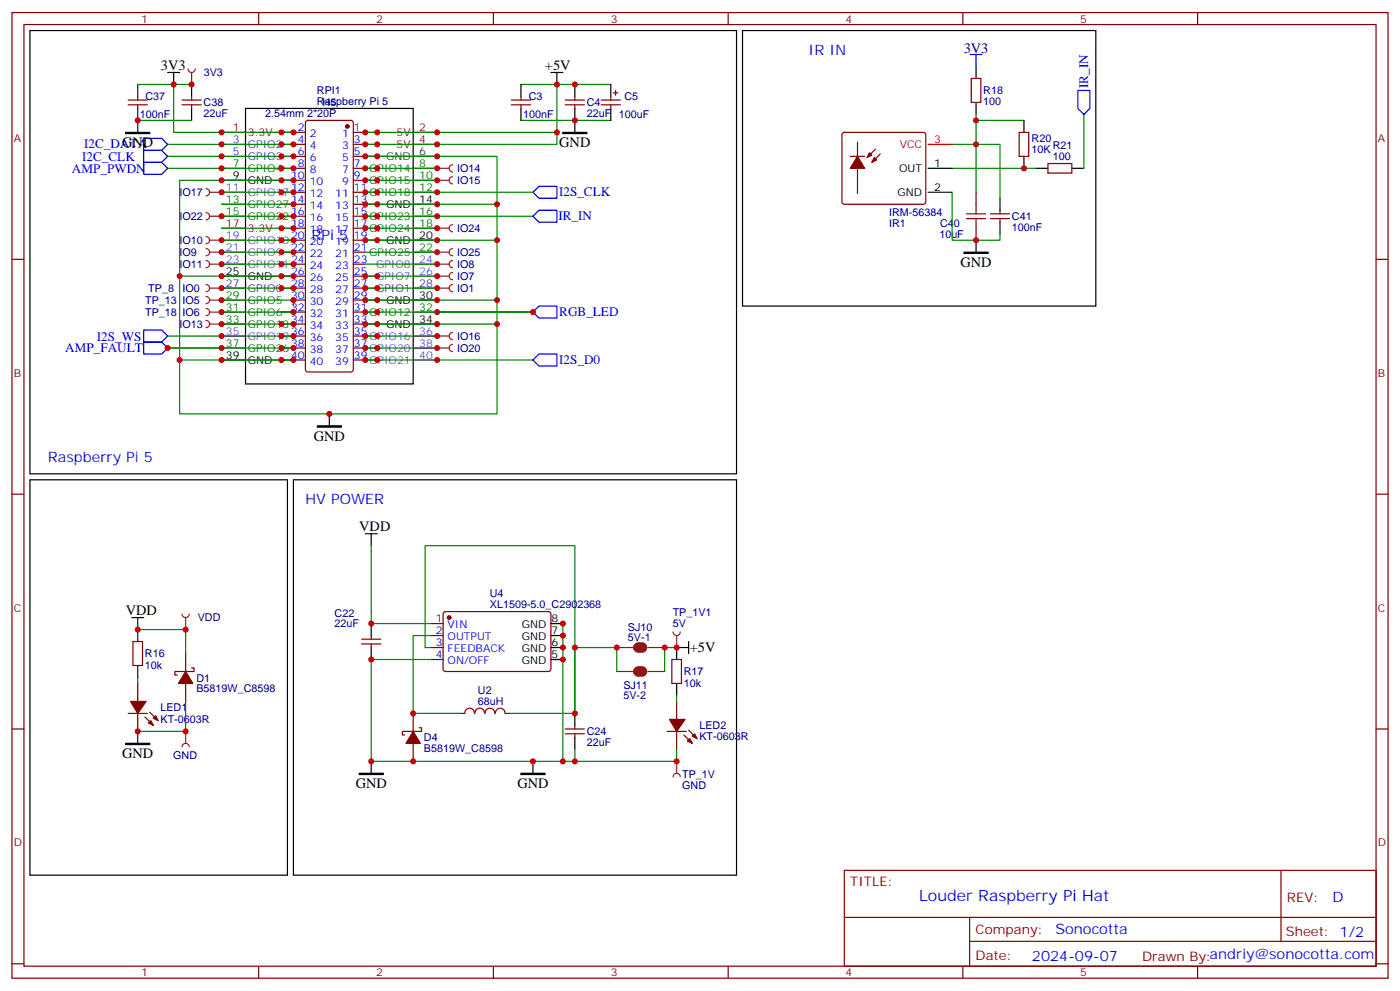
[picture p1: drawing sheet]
<svg xmlns="http://www.w3.org/2000/svg" width="412mm" height="292mm" viewBox="0 0 412 292" stroke-linecap="round" stroke-linejoin="round" font-family="sans-serif">
<g fill="none" stroke="#870000" stroke-width=".35">
<path d="M3.5 3.7h405.4v284.3h-405.4zM7.1 7.2h398.2v277.3h-398.2zM76.2 3.7v3.5M145.3 3.7v3.5M214.5 3.7v3.5M283.6 3.7v3.5M352.8 3.7v3.5M3.5 76.4h3.6M405.3 76.4h3.6M3.5 145.5h3.6M405.3 145.5h3.6M3.5 214.7h3.6"/>
<path d="M405.3 214.7h3.6M248.7 256.3h156.6v28.2h-156.6zM377.3 256.3v20.9M248.7 270.1h156.5M285.6 277.2h119.6M285.6 270.1v14.2M3.5 283.8h3.6M76.2 284.5v3.5M145.3 284.5v3.5M214.5 284.5v3.5M283.6 284.5v3.5M352.8 284.5v3.5"/>
<path d="M405.3 283.8h3.6"/>
</g>
<path d="M8.8 9h208.2v130.5h-208.2z" fill="none" stroke="#000" stroke-width=".35"/>
<path d="M157 56.6l1.7-1.7h5.3v3.5h-5.3z" fill="none" stroke="#00f" stroke-width=".35"/>
<path d="M128.8 99h3.5M133.3 97.9a1.06 1.06 0 0 0-1 1.1 1.06 1.06 0 0 0 1 1" fill="none" stroke="#8c2424" stroke-width=".35"/>
<circle cx="128.8" cy="99" r=".18" fill="#8c2424"/>
<path d="M128.8 102.5h3.5M133.3 101.4a1.06 1.06 0 0 0-1 1.1 1.06 1.06 0 0 0 1 1" fill="none" stroke="#8c2424" stroke-width=".35"/>
<circle cx="128.8" cy="102.5" r=".18" fill="#8c2424"/>
<path d="M60.7 94.4a1.06 1.06 0 0 1 1 1 1.06 1.06 0 0 1-1 1.1M61.7 95.4h3.6" fill="none" stroke="#8c2424" stroke-width=".35"/>
<circle cx="65.3" cy="95.4" r=".18" fill="#8c2424"/>
<path d="M60.7 62.6a1.06 1.06 0 0 1 1 1.1 1.06 1.06 0 0 1-1 1M61.7 63.7h3.6" fill="none" stroke="#8c2424" stroke-width=".35"/>
<circle cx="65.3" cy="63.7" r=".18" fill="#8c2424"/>
<path d="M60.7 55.6a1.06 1.06 0 0 1 1 1 1.06 1.06 0 0 1-1 1.1M61.7 56.6h3.6" fill="none" stroke="#8c2424" stroke-width=".35"/>
<circle cx="65.3" cy="56.6" r=".18" fill="#8c2424"/>
<g fill="none" stroke="#000" stroke-width=".35">
<path d="M72.3 31.9h49.4v81.2h-49.4zM153.5 24.9v3.5M153.5 31.9v3.6M162.3 21.3h3.5M164 21.3v3.6M169.3 24.9v3.5M169.3 31.9v7.1M179.9 24.9v3.5M179.9 31.9v3.6M65.3 53.1h7M121.7 60.1h7.1M121.7 70.7h7.1"/>
<path d="M65.3 81.3h7M121.7 88.4h7.1M121.7 95.4h7.1M65.3 106h7M97 121.9v3.5"/>
</g>
<path d="M65.3 39h7M121.7 39h7.1M121.7 42.5h7.1M65.3 67.2h7" fill="none" stroke="#f00" stroke-width=".35"/>
<path d="M65.3 42.5h7M65.3 46h7" fill="none" stroke="#06c" stroke-width=".35"/>
<path d="M121.7 46h7.1" fill="none" stroke="#333" stroke-width=".35"/>
<g fill="none" stroke="#060" stroke-width=".35">
<path d="M65.3 49.6h7M121.7 49.6h7.1M121.7 53.1h7.1M121.7 56.6h7.1M65.3 60.1h7M65.3 63.7h7M121.7 63.7h7.1M121.7 67.2h7.1M121.7 74.3h7.1M65.3 88.4h7M65.3 91.9h7M65.3 95.4h7"/>
<path d="M121.7 91.9h7.1M65.3 102.5h7"/>
</g>
<path d="M65.3 56.6h7M65.3 70.7h7M65.3 74.3h7M65.3 77.8h7M121.7 77.8h7.1M65.3 99h7M121.7 81.3h7.1M121.7 99h7.1M121.7 102.5h7.1M121.7 106h7.1" fill="none" stroke="#90f" stroke-width=".35"/>
<path d="M65.3 84.8h7M121.7 84.8h7.1" fill="none" stroke="#609" stroke-width=".35"/>
<g fill="none" stroke="#008700" stroke-width=".35">
<path d="M65.3 39h21.1M107.6 39h56.4M153.5 35.5h26.4M153.5 24.9h26.4M164 24.9v17.6h-56.4M49.4 49.6h37M49.4 46h37M49.4 42.5h37M65.3 53.1h21.1h-33.5v28.2h33.5h-21.1M65.3 56.6h21.1M107.6 56.6h49.4M128.8 46h-21.2h38.8v14.1"/>
<path d="M65.3 67.2h21.1M65.3 63.7h21.1M107.6 67.2h21.2M107.6 63.7h49.4M128.8 70.7h-21.2h38.8v17.7M128.8 60.1h-21.2h38.8v10.6M52.9 81.3v24.7h33.5h-21.1M65.3 95.4h21.1M65.3 84.8h21.1M107.6 81.3h21.2M107.6 99h21.2M128.8 95.4h-21.2h38.8v26.5h-93.5v-15.9"/>
<path d="M128.8 88.4h-21.2h38.8v7M49.4 102.5h37M107.6 106h49.4M107.6 102.5h21.2"/>
</g>
<g fill="none" stroke="#870000" stroke-width=".35">
<path d="M150.6 30.9h5.7M150.6 29.5h5.7M153.5 28.4v1.1M153.5 30.9v1M166.5 30.9h5.7M166.5 29.5h5.7M169.3 28.4v1.1M169.3 30.9v1M177.1 30.9h5.6M177.1 29.5h5.6M179.9 28.4v1.1M179.9 30.9v1"/>
<path d="M180.6 27.3h1.4M181.3 26.6v1.4M121.7 210.1v5.3M121.7 218.9v5.3M123.5 214.3h.7v1.1h-5.7v1h.7"/>
</g>
<path d="M165.8 39h7.1v.3h-7.1zM93.5 125.4h7v.4h-7z" fill="#000" stroke="#000" stroke-width=".35"/>
<path d="M42.3 97.2h5.3l1.8 1.8-1.8 1.7h-5.3z" fill="none" stroke="#00f" stroke-width=".35"/>
<path d="M121.7 215.4l2.1 3.5h-4.2z" fill="#870000" stroke="#870000" stroke-width=".35"/>
<path d="M198.3 186.1a1.06 1.06 0 0 0 1 1 1.06 1.06 0 0 0 1.1-1M199.3 187.1v3.6" fill="none" stroke="#8c2424" stroke-width=".35"/>
<circle cx="199.3" cy="190.7" r=".18" fill="#8c2424"/>
<path d="M86.4 141.3h130.6v116.4h-130.6zM107.6 157.2h3.5M109.4 157.2v3.5M109.4 183.6v3.5M109.4 190.7v3.5M202.8 190.7h-3.5v3.5M202.8 188.9v3.5M169.3 210.1v3.5M169.3 217.1v3.6M199.3 201.3v3.5M109.4 224.2v3.5M157 224.2v3.5" fill="none" stroke="#000" stroke-width=".35"/>
<path d="M109.4 160.7v1.8M109.4 183.6h17.6M125.2 190.7h1.8M127 194.2h-17.6v30h59.9v-3.5M127 187.1h-5.3v23h14.1M162.3 183.6h3.5v40.6M162.3 187.1h3.5M162.3 190.7h3.5M162.3 194.2h3.5M169.3 190.7v19.4h-19.4" fill="none" stroke="#008700" stroke-width=".35"/>
<path d="M105.8 227.7h7.1v.4h-7.1zM153.5 227.7h7v.4h-7z" fill="#000" stroke="#000" stroke-width=".35"/>
<g fill="none" stroke="#870000" stroke-width=".35">
<path d="M106.5 189.6h5.7M106.5 188.2h5.7M109.4 187.1v1.1M109.4 189.6v1.1M197.9 194.2h2.8v7.1h-2.8zM166.5 216.1h5.7M166.5 214.7h5.7M169.3 213.6v1.1M169.3 216.1v1M196.5 215.4h5.6M199.3 206.6v5.2M199.3 215.4v5.3"/>
<path d="M201.4 216.4l2.5 2.5M202.8 215l2.5 2.5"/>
</g>
<g fill="#870000" stroke="#870000" stroke-width=".35">
<path d="M202.5 218.2l.7-.7 .7 1.4z"/>
<path d="M203.9 216.8l.7-.7 .7 1.4z"/>
<path d="M197.2 211.8h4.6l-2.5 3.6z"/>
</g>
<path d="M198.3 228.8a1.06 1.06 0 0 1 1-1.1 1.06 1.06 0 0 1 1.1 1.1M199.3 224.2v3.5" fill="none" stroke="#8c2424" stroke-width=".35"/>
<circle cx="199.3" cy="224.2" r=".18" fill="#8c2424"/>
<path d="M109.4 162.5v21.1M125.2 190.7v-30h44.1v30h12.4v7M169.3 190.7v19.4M199.3 190.7h-3.5v7M199.3 204.8v1.8M199.3 220.7v3.5h-30" fill="none" stroke="#008700" stroke-width=".35"/>
<path d="M53.6 220a1.06 1.06 0 0 1 1.1-1.1 1.06 1.06 0 0 1 1 1.1M54.7 215.4v3.5" fill="none" stroke="#8c2424" stroke-width=".35"/>
<circle cx="54.7" cy="215.4" r=".18" fill="#8c2424"/>
<path d="M53.6 180.8a1.06 1.06 0 0 0 1.1 1.1 1.06 1.06 0 0 0 1-1.1M54.7 181.9v3.5" fill="none" stroke="#8c2424" stroke-width=".35"/>
<circle cx="54.7" cy="185.4" r=".18" fill="#8c2424"/>
<path d="M40.6 185.4h14.1M40.6 199.5v1.8M40.6 215.4h14.1" fill="none" stroke="#008700" stroke-width=".35"/>
<path d="M37 218.9h7.1v.4h-7.1z" fill="#000" stroke="#000" stroke-width=".35"/>
<path d="M8.8 141.3h75.9v116.4h-75.9zM38.8 181.9h3.5M40.6 181.9v7M40.6 196v3.5M162.3 194.2h3.5M162.3 190.7h3.5M162.3 187.1h3.5M162.3 183.6h3.5M40.6 215.4v3.5" fill="none" stroke="#000" stroke-width=".35"/>
<g fill="#870000" stroke="#870000" stroke-width=".35">
<path d="M43.7 212.9l.7-.7 .8 1.4z"/>
<path d="M45.2 211.5l.7-.7 .7 1.4z"/>
<path d="M38.5 206.6h4.5l-2.4 3.5z"/>
<circle cx="132.3" cy="181.9" r=".53"/>
</g>
<path d="M39.2 188.9h2.8v7.1h-2.8zM127 183.6h3.5M127 187.1h3.5M127 190.7h3.5M127 194.2h3.5M130.8 180.3l.4-.2h30.6l.5 .7-.1 16.5-.6 .4h-30.6l-.5-.7v-16.2zM37.7 210.1h5.7M40.6 201.3v5.3M40.6 210.1v5.3M42.7 211.1l2.5 2.5M44.1 209.7l2.5 2.5" fill="none" stroke="#870000" stroke-width=".35"/>
<path d="M128.8 67.2h3.5M133.3 66.1a1.06 1.06 0 0 0-1 1.1 1.06 1.06 0 0 0 1 1.1" fill="none" stroke="#8c2424" stroke-width=".35"/>
<circle cx="128.8" cy="67.2" r=".18" fill="#8c2424"/>
<path d="M128.8 84.8h3.5M133.3 83.8a1.06 1.06 0 0 0-1 1 1.06 1.06 0 0 0 1 1.1" fill="none" stroke="#8c2424" stroke-width=".35"/>
<circle cx="128.8" cy="84.8" r=".18" fill="#8c2424"/>
<path d="M107.6 84.8h21.2" fill="none" stroke="#008700" stroke-width=".35"/>
<path d="M60.7 83.8a1.06 1.06 0 0 1 1 1 1.06 1.06 0 0 1-1 1.1M61.7 84.8h3.6" fill="none" stroke="#8c2424" stroke-width=".35"/>
<circle cx="65.3" cy="84.8" r=".18" fill="#8c2424"/>
<path d="M60.7 69.7a1.06 1.06 0 0 1 1 1 1.06 1.06 0 0 1-1 1.1M61.7 70.7h3.6" fill="none" stroke="#8c2424" stroke-width=".35"/>
<circle cx="65.3" cy="70.7" r=".18" fill="#8c2424"/>
<path d="M60.7 73.2a1.06 1.06 0 0 1 1 1.1 1.06 1.06 0 0 1-1 1M61.7 74.3h3.6" fill="none" stroke="#8c2424" stroke-width=".35"/>
<circle cx="65.3" cy="74.3" r=".18" fill="#8c2424"/>
<path d="M60.7 76.7a1.06 1.06 0 0 1 1 1.1 1.06 1.06 0 0 1-1 1M61.7 77.8h3.6" fill="none" stroke="#8c2424" stroke-width=".35"/>
<circle cx="65.3" cy="77.8" r=".18" fill="#8c2424"/>
<path d="M65.3 70.7h21.1M65.3 74.3h21.1M65.3 77.8h21.1" fill="none" stroke="#008700" stroke-width=".35"/>
<path d="M128.8 53.1h3.5M133.3 52a1.06 1.06 0 0 0-1 1.1 1.06 1.06 0 0 0 1 1.1" fill="none" stroke="#8c2424" stroke-width=".35"/>
<circle cx="128.8" cy="53.1" r=".18" fill="#8c2424"/>
<path d="M128.8 49.6h3.5M133.3 48.5a1.06 1.06 0 0 0-1 1.1 1.06 1.06 0 0 0 1 1" fill="none" stroke="#8c2424" stroke-width=".35"/>
<circle cx="128.8" cy="49.6" r=".18" fill="#8c2424"/>
<g fill="none" stroke="#008700" stroke-width=".35">
<path d="M40.6 24.9h15.8M40.6 35.5h15.8M51.2 24.9v14.1h35.2h-3.5M107.6 39h3.5M287.5 35.5h14.1M287.5 33.7v22.9M319.3 33.7v15.9M82.9 49.6h3.5M82.9 53.1h3.5M82.9 56.6h3.5M82.9 46h3.5M82.9 42.5h3.5"/>
<path d="M107.6 49.6h21.2M107.6 53.1h21.2M107.6 56.6h3.5M107.6 46h3.5M107.6 42.5h3.5M280.5 42.5h14.1v15.9M280.5 49.6h24.7M65.3 60.1h21.1h-3.5M82.9 77.8h3.5M82.9 74.3h3.5M82.9 70.7h3.5M82.9 67.2h3.5"/>
<path d="M82.9 63.7h3.5M107.6 74.3h21.2M107.6 77.8h21.2M107.6 70.7h3.5M107.6 67.2h3.5M107.6 63.7h3.5M107.6 60.1h3.5M49.4 99h37M65.3 91.9h21.1h-3.5M65.3 88.4h21.1v1.7M82.9 95.4h3.5M82.9 84.8h3.5"/>
<path d="M82.9 81.3h3.5M107.6 91.9h49.4M107.6 99h3.5M107.6 95.4h3.5M107.6 84.8h3.5M107.6 81.3h3.5M107.6 88.4h3.5M49.4 102.5h15.9M82.9 106h3.5M82.9 102.5h3.5M107.6 106h3.5M107.6 102.5h3.5"/>
<path d="M54.7 185.4v7M54.7 206.6v8.8"/>
</g>
<path d="M285.8 16.1h3.5M287.5 16.1v3.5M317.5 26.6h3.5v5.3l-1.7 1.8-1.8-1.8zM42.3 47.8h5.3l1.8 1.8-1.8 1.7h-5.3zM42.3 44.3h5.3l1.8 1.7-1.8 1.8h-5.3zM42.3 40.7h5.3l1.8 1.8-1.8 1.8h-5.3zM42.3 100.7h5.3l1.8 1.8-1.8 1.7h-5.3zM157 106l1.7-1.8h5.3v3.6h-5.3z" fill="none" stroke="#00f" stroke-width=".35"/>
<g fill="none" stroke="#870000" stroke-width=".35">
<path d="M37.7 30.9h5.7M37.7 29.5h5.7M40.6 28.4v1.1M40.6 30.9v1M53.6 30.9h5.7M53.6 29.5h5.7M56.4 28.4v1.1M56.4 30.9v1M86.4 39h3.6M90.2 35.7l.5-.2h12.7l.5 .2 .2 .5v72.6l-.3 .5-.4 .2h-12.7l-.5-.2-.2-.5v-72.6zM104.1 39h3.5M286.1 23.1h2.8v7.1h-2.8z"/>
<path d="M300.2 39h2.8v7h-2.8zM86.4 42.5h3.6M86.4 46h3.6M86.4 49.6h3.6M86.4 53.1h3.6M86.4 56.6h3.6M104.1 42.5h3.5M104.1 46h3.5M104.1 49.6h3.5M104.1 53.1h3.5M104.1 56.6h3.5M287.5 56.6v3.5"/>
<path d="M308.7 48.2h7v2.8h-7zM86.4 60.1h3.6M86.4 63.7h3.6M86.4 67.2h3.6M86.4 77.8h3.6M86.4 70.7h3.6M86.4 74.3h3.6M104.1 60.1h3.5M104.1 63.7h3.5M104.1 67.2h3.5M104.1 77.8h3.5M104.1 70.7h3.5"/>
<path d="M104.1 74.3h3.5M287.5 67.2v3.5M291.7 63h5.7M291.7 64.4h5.7M294.6 61.9v1.1M294.6 64.4v1M86.4 99h3.6M86.4 95.4h3.6M86.4 91.9h3.6M86.4 88.4h3.6M86.4 84.8h3.6M86.4 81.3h3.6"/>
<path d="M104.1 99h3.5M104.1 95.4h3.5M104.1 91.9h3.5M104.1 88.4h3.5M104.1 84.8h3.5M104.1 81.3h3.5M86.4 106h3.6M86.4 102.5h3.6M104.1 106h3.5M104.1 102.5h3.5M54.7 192.4v5.3M56.4 196.7h.7v1h-5.6v1.1h.7"/>
<path d="M54.7 201.3v5.3M135.8 210.1h1.1M136.9 210.1a1.41 1.41 0 0 1 1.4-1.5 1.41 1.41 0 0 1 1.4 1.5M139.9 210.1a1.41 1.41 0 0 1 1.4-1.6 1.41 1.41 0 0 1 1.4 1.6M142.9 210.1a1.41 1.41 0 0 1 1.4-1.6 1.41 1.41 0 0 1 1.4 1.6M145.9 210.1a1.41 1.41 0 0 1 1.5-1.5 1.41 1.41 0 0 1 1.4 1.5M148.9 210.1h1"/>
</g>
<g fill="#870000" stroke="#870000" stroke-width=".35">
<path d="M54.7 197.7l2.1 3.6h-4.2z"/>
<circle cx="102.3" cy="37.2" r=".53"/>
</g>
<path d="M188.4 190a.76 .76 0 0 0-1.1 .7 .76 .76 0 0 0 1.1 .7M188.4 197a.76 .76 0 0 0-1.1 .7 .76 .76 0 0 0 1.1 .7M189.1 190a.71 .71 0 0 1 .7 .7 .71 .71 0 0 1-.7 .7M189.1 197a.71 .71 0 0 1 .7 .7 .71 .71 0 0 1-.7 .7" fill="none" stroke="#8c2424" stroke-width="1.8"/>
<path d="M181.7 190.7h4.9M181.7 197.7h4.9M187.3 190.7h2.5M187.3 197.7h2.5M190.9 190.7h4.9M190.9 197.7h4.9" fill="none" stroke="#8c2424" stroke-width=".35"/>
<g fill="none" stroke="#000" stroke-width=".35">
<path d="M218.7 9h104.1v81.1h-104.1zM287.5 19.6v3.5M40.6 24.9v3.5M40.6 31.9v7.1M49.4 21.3h3.5M51.2 21.3v3.6M56.4 24.9v3.5M56.4 31.9v3.6M287.5 30.2v3.5M301.6 35.5v3.5M294.6 58.4v3.5M301.6 46v3.6"/>
<path d="M305.2 49.6h3.5M315.7 49.6h3.6M287.5 70.7v3.6M294.6 65.4v3.6"/>
</g>
<path d="M37 39h7.1v.3h-7.1zM284 74.3h7v.3h-7z" fill="#000" stroke="#000" stroke-width=".35"/>
<path d="M284.7 64.4h5.6M284.7 63h5.6M287.5 60.1v2.9M287.5 64.4v2.8" fill="none" stroke="#a10000" stroke-width=".35"/>
<path d="M248.2 39.2l.5-.2h23.3l.5 .2 .2 .5v19.7l-.2 .5-.5 .2h-23.3l-.5-.2-.2-.5v-19.7z" fill="#fff" stroke="#870000" stroke-width=".35"/>
<path d="M273.4 49.6h7.1M273.4 56.6h7.1" fill="none" stroke="#000" stroke-width=".35"/>
<path d="M273.4 42.5h7.1" fill="none" stroke="#f00" stroke-width=".35"/>
<g fill="#870000" stroke="#870000" stroke-width=".35">
<path d="M252.6 46l2.1 3.6h-4.2z"/>
<path d="M257.5 46.4l.7 .7-1.4 .7z"/>
<path d="M256.1 45l.7 .7-1.4 .7z"/>
</g>
<path d="M250.5 46h4.2M252.6 41.8v15.2M257.9 43.9l-2.5 2.5M259.3 45.3l-2.5 2.5" fill="none" stroke="#870000" stroke-width=".35"/>
<path d="M280.5 56.6v14.1h14.1v-1.7M128.8 91.9h28.2" fill="none" stroke="#008700" stroke-width=".35"/>
<path d="M157 63.7l1.7-1.8h5.3v3.5h-5.3zM157 91.9l1.7-1.8h5.3v3.6h-5.3z" fill="none" stroke="#00f" stroke-width=".35"/>
<path d="M128.8 77.8h3.5M133.3 76.7a1.06 1.06 0 0 0-1 1.1 1.06 1.06 0 0 0 1 1" fill="none" stroke="#8c2424" stroke-width=".35"/>
<circle cx="128.8" cy="77.8" r=".18" fill="#8c2424"/>
<path d="M128.8 81.3h3.5M133.3 80.3a1.06 1.06 0 0 0-1 1 1.06 1.06 0 0 0 1 1.1" fill="none" stroke="#8c2424" stroke-width=".35"/>
<circle cx="128.8" cy="81.3" r=".18" fill="#8c2424"/>
<path d="M128.8 74.3h3.5M133.3 73.2a1.06 1.06 0 0 0-1 1.1 1.06 1.06 0 0 0 1 1" fill="none" stroke="#8c2424" stroke-width=".35"/>
<circle cx="128.8" cy="74.3" r=".18" fill="#8c2424"/>
<path d="M60.7 87.3a1.06 1.06 0 0 1 1 1.1 1.06 1.06 0 0 1-1 1M61.7 88.4h3.6" fill="none" stroke="#8c2424" stroke-width=".35"/>
<circle cx="65.3" cy="88.4" r=".18" fill="#8c2424"/>
<path d="M60.7 90.8a1.06 1.06 0 0 1 1 1.1 1.06 1.06 0 0 1-1 1.1M61.7 91.9h3.6" fill="none" stroke="#8c2424" stroke-width=".35"/>
<circle cx="65.3" cy="91.9" r=".18" fill="#8c2424"/>
<path d="M55.4 20.3a1.06 1.06 0 0 0 1 1 1.06 1.06 0 0 0 1.1-1M56.4 21.3v3.6" fill="none" stroke="#8c2424" stroke-width=".35"/>
<circle cx="56.4" cy="24.9" r=".18" fill="#8c2424"/>
<g fill="#c00">
<circle cx="169.3" cy="24.9" r=".88"/>
<circle cx="169.3" cy="35.5" r=".88"/>
<circle cx="164" cy="24.9" r=".88"/>
<circle cx="164" cy="39" r=".88"/>
<circle cx="128.8" cy="39" r=".88"/>
<circle cx="128.8" cy="42.5" r=".88"/>
<circle cx="111.1" cy="95.4" r=".88"/>
<circle cx="52.9" cy="106" r=".88"/>
<circle cx="128.8" cy="95.4" r=".88"/>
<circle cx="146.4" cy="95.4" r=".88"/>
<circle cx="97" cy="121.9" r=".88"/>
<circle cx="111.1" cy="88.4" r=".88"/>
<circle cx="128.8" cy="88.4" r=".88"/>
<circle cx="146.4" cy="88.4" r=".88"/>
<circle cx="111.1" cy="70.7" r=".88"/>
<circle cx="128.8" cy="70.7" r=".88"/>
<circle cx="146.4" cy="70.7" r=".88"/>
<circle cx="111.1" cy="60.1" r=".88"/>
<circle cx="128.8" cy="60.1" r=".88"/>
<circle cx="146.4" cy="60.1" r=".88"/>
<circle cx="111.1" cy="46" r=".88"/>
<circle cx="128.8" cy="46" r=".88"/>
<circle cx="82.9" cy="53.1" r=".88"/>
<circle cx="82.9" cy="81.3" r=".88"/>
<circle cx="65.3" cy="81.3" r=".88"/>
<circle cx="65.3" cy="53.1" r=".88"/>
<circle cx="52.9" cy="81.3" r=".88"/>
<circle cx="82.9" cy="106" r=".88"/>
<circle cx="65.3" cy="106" r=".88"/>
<circle cx="65.3" cy="49.6" r=".88"/>
<circle cx="65.3" cy="46" r=".88"/>
<circle cx="65.3" cy="42.5" r=".88"/>
<circle cx="65.3" cy="56.6" r=".88"/>
<circle cx="65.3" cy="63.7" r=".88"/>
<circle cx="65.3" cy="95.4" r=".88"/>
<circle cx="128.8" cy="99" r=".88"/>
<circle cx="128.8" cy="102.5" r=".88"/>
<circle cx="128.8" cy="106" r=".88"/>
<circle cx="128.8" cy="63.7" r=".88"/>
<circle cx="128.8" cy="56.6" r=".88"/>
<circle cx="121.7" cy="224.2" r=".88"/>
<circle cx="121.7" cy="210.1" r=".88"/>
<circle cx="199.3" cy="224.2" r=".88"/>
<circle cx="199.3" cy="190.7" r=".88"/>
<circle cx="169.3" cy="210.1" r=".88"/>
<circle cx="157" cy="224.2" r=".88"/>
<circle cx="109.4" cy="224.2" r=".88"/>
<circle cx="165.8" cy="224.2" r=".88"/>
<circle cx="165.8" cy="187.1" r=".88"/>
<circle cx="165.8" cy="190.7" r=".88"/>
<circle cx="165.8" cy="194.2" r=".88"/>
<circle cx="109.4" cy="183.6" r=".88"/>
<circle cx="109.4" cy="194.2" r=".88"/>
<circle cx="169.3" cy="224.2" r=".88"/>
<circle cx="169.3" cy="190.7" r=".88"/>
<circle cx="40.6" cy="185.4" r=".88"/>
<circle cx="40.6" cy="215.4" r=".88"/>
<circle cx="165.8" cy="183.6" r=".88"/>
<circle cx="128.8" cy="67.2" r=".88"/>
<circle cx="111.1" cy="81.3" r=".88"/>
<circle cx="128.8" cy="84.8" r=".88"/>
<circle cx="65.3" cy="84.8" r=".88"/>
<circle cx="65.3" cy="70.7" r=".88"/>
<circle cx="65.3" cy="74.3" r=".88"/>
<circle cx="65.3" cy="77.8" r=".88"/>
<circle cx="128.8" cy="49.6" r=".88"/>
<circle cx="128.8" cy="53.1" r=".88"/>
<circle cx="128.8" cy="91.9" r=".88"/>
<circle cx="54.7" cy="185.4" r=".88"/>
<circle cx="65.3" cy="99" r=".88"/>
<circle cx="54.7" cy="215.4" r=".88"/>
<circle cx="82.9" cy="102.5" r=".88"/>
<circle cx="82.9" cy="99" r=".88"/>
<circle cx="82.9" cy="95.4" r=".88"/>
<circle cx="82.9" cy="84.8" r=".88"/>
<circle cx="82.9" cy="77.8" r=".88"/>
<circle cx="82.9" cy="74.3" r=".88"/>
<circle cx="82.9" cy="70.7" r=".88"/>
<circle cx="82.9" cy="67.2" r=".88"/>
<circle cx="82.9" cy="63.7" r=".88"/>
<circle cx="82.9" cy="56.6" r=".88"/>
<circle cx="82.9" cy="49.6" r=".88"/>
<circle cx="82.9" cy="46" r=".88"/>
<circle cx="82.9" cy="42.5" r=".88"/>
<circle cx="82.9" cy="39" r=".88"/>
<circle cx="111.1" cy="39" r=".88"/>
<circle cx="111.1" cy="42.5" r=".88"/>
<circle cx="111.1" cy="49.6" r=".88"/>
<circle cx="111.1" cy="53.1" r=".88"/>
<circle cx="111.1" cy="56.6" r=".88"/>
<circle cx="111.1" cy="63.7" r=".88"/>
<circle cx="111.1" cy="67.2" r=".88"/>
<circle cx="111.1" cy="84.8" r=".88"/>
<circle cx="111.1" cy="91.9" r=".88"/>
<circle cx="111.1" cy="99" r=".88"/>
<circle cx="111.1" cy="102.5" r=".88"/>
<circle cx="111.1" cy="106" r=".88"/>
<circle cx="86.4" cy="106" r=".88"/>
<circle cx="86.4" cy="102.5" r=".88"/>
<circle cx="86.4" cy="99" r=".88"/>
<circle cx="86.4" cy="95.4" r=".88"/>
<circle cx="86.4" cy="84.8" r=".88"/>
<circle cx="86.4" cy="81.3" r=".88"/>
<circle cx="86.4" cy="53.1" r=".88"/>
<circle cx="86.4" cy="77.8" r=".88"/>
<circle cx="86.4" cy="74.3" r=".88"/>
<circle cx="86.4" cy="70.7" r=".88"/>
<circle cx="86.4" cy="67.2" r=".88"/>
<circle cx="86.4" cy="63.7" r=".88"/>
<circle cx="86.4" cy="56.6" r=".88"/>
<circle cx="86.4" cy="49.6" r=".88"/>
<circle cx="86.4" cy="46" r=".88"/>
<circle cx="86.4" cy="42.5" r=".88"/>
<circle cx="86.4" cy="39" r=".88"/>
<circle cx="107.6" cy="39" r=".88"/>
<circle cx="107.6" cy="42.5" r=".88"/>
<circle cx="107.6" cy="46" r=".88"/>
<circle cx="107.6" cy="49.6" r=".88"/>
<circle cx="107.6" cy="53.1" r=".88"/>
<circle cx="107.6" cy="56.6" r=".88"/>
<circle cx="107.6" cy="60.1" r=".88"/>
<circle cx="107.6" cy="63.7" r=".88"/>
<circle cx="107.6" cy="67.2" r=".88"/>
<circle cx="107.6" cy="70.7" r=".88"/>
<circle cx="107.6" cy="81.3" r=".88"/>
<circle cx="107.6" cy="84.8" r=".88"/>
<circle cx="107.6" cy="88.4" r=".88"/>
<circle cx="107.6" cy="91.9" r=".88"/>
<circle cx="107.6" cy="95.4" r=".88"/>
<circle cx="107.6" cy="99" r=".88"/>
<circle cx="107.6" cy="102.5" r=".88"/>
<circle cx="107.6" cy="106" r=".88"/>
<circle cx="181.7" cy="190.7" r=".88"/>
<circle cx="195.8" cy="190.7" r=".88"/>
<circle cx="65.3" cy="102.5" r=".88"/>
<circle cx="49.4" cy="102.5" r=".88"/>
<circle cx="51.2" cy="24.9" r=".88"/>
<circle cx="65.3" cy="39" r=".88"/>
<circle cx="40.6" cy="35.5" r=".88"/>
<circle cx="287.5" cy="35.5" r=".88"/>
<circle cx="301.6" cy="49.6" r=".88"/>
<circle cx="287.5" cy="42.5" r=".88"/>
<circle cx="287.5" cy="70.7" r=".88"/>
<circle cx="86.4" cy="60.1" r=".88"/>
<circle cx="86.4" cy="88.4" r=".88"/>
<circle cx="86.4" cy="91.9" r=".88"/>
<circle cx="157" cy="91.9" r=".88"/>
<circle cx="128.8" cy="77.8" r=".88"/>
<circle cx="128.8" cy="81.3" r=".88"/>
<circle cx="128.8" cy="74.3" r=".88"/>
<circle cx="65.3" cy="88.4" r=".88"/>
<circle cx="65.3" cy="91.9" r=".88"/>
<circle cx="56.4" cy="24.9" r=".88"/>
</g>
<text font-size="4.6" fill="#00f" x="270.8" y="265.3">Louder Raspberry Pi Hat</text>
<g font-size="4.2" fill="#00f">
<text x="238.1" y="16.1">IR IN</text>
<text x="91.7" y="70.7">RPi 5</text>
<text x="14.1" y="136">Raspberry Pi 5</text>
<text x="90" y="148.3">HV POWER</text>
<text x="392.5" y="265.6">D</text>
<text x="310.9" y="275.1">Sonocotta</text>
<text x="304" y="282.9">2024-09-07</text>
</g>
<text font-size="4.2" fill="#000080" x="283.9" y="15.7">3V3</text>
<g font-size="4.2">
<text x="47.4" y="20.6">3V3</text>
<text x="160.5" y="20.6">+5V</text>
<text x="36" y="43.3">GND</text>
<text x="164.7" y="43.3">GND</text>
<text x="282.9" y="78.5">GND</text>
<text x="92.4" y="129.7">GND</text>
<text x="105.8" y="156.5">VDD</text>
<text x="37" y="181.2">VDD</text>
<text x="203.2" y="192">+5V</text>
<text x="36" y="223.1">GND</text>
<text x="104.8" y="232">GND</text>
<text x="152.4" y="232">GND</text>
</g>
<g font-size="3.9" fill="#00f">
<text x="320.5" y="25.9" transform="rotate(-90 320.5 25.9)">IR_IN</text>
<text x="24.2" y="47.3">I2C_CLK</text>
<text x="24.8" y="43.7">I2C_DATA</text>
<text x="21.2" y="50.8">AMP_PWDN</text>
<text x="164.7" y="57.7">I2S_CLK</text>
<text x="164.5" y="64.9">IR_IN</text>
<text x="164.7" y="93.2">RGB_LED</text>
<text x="28.6" y="100.4">I2S_WS</text>
<text x="19.2" y="103.7">AMP_FAULT</text>
<text x="164.7" y="107.2">I2S_D0</text>
</g>
<g font-size="3.9" fill="#800">
<text x="250.5" y="260.9">TITLE:</text>
<text x="379.1" y="265.6">REV:</text>
<text x="287.4" y="275.1">Company:</text>
<text x="378.7" y="275.7">Sheet: 1/2</text>
<text x="287.4" y="282.8">Date:</text>
<text x="336.4" y="282.8">Drawn By:andriy@sonocotta.com</text>
</g>
<g font-size="3.2" fill="#800">
<text x="41.6" y="6.7">1</text>
<text x="110.8" y="6.7">2</text>
<text x="179.9" y="6.7">3</text>
<text x="249.1" y="6.7">4</text>
<text x="318.2" y="6.7">5</text>
<text x="4.1" y="41.8">A</text>
<text x="405.9" y="41.8">A</text>
<text x="4.1" y="110.9">B</text>
<text x="405.9" y="110.9">B</text>
<text x="4.1" y="180.1">C</text>
<text x="405.9" y="180.1">C</text>
<text x="4.1" y="249.2">D</text>
<text x="405.9" y="249.2">D</text>
<text x="41.6" y="287.5">1</text>
<text x="110.8" y="287.5">2</text>
<text x="179.9" y="287.5">3</text>
<text x="249.1" y="287.5">4</text>
<text x="318.2" y="287.5">5</text>
</g>
<g font-size="3.2" fill="#000080">
<text x="60" y="22.5">3V3</text>
<text x="42.8" y="29.5">C37</text>
<text x="93.4" y="27.8">RPI1</text>
<text x="155.7" y="29.5">C3</text>
<text x="184" y="29.5">C5</text>
<text x="289.6" y="27.7">R18</text>
<text x="41.2" y="34.8">100nF</text>
<text x="60" y="34.5">22uF</text>
<text x="60" y="31.3">C38</text>
<text x="78.1" y="34.4">2.54mm 2*20P</text>
<text x="93.4" y="30.9">Raspberry Pi 5</text>
<text x="95" y="31.3">H5</text>
<text x="154.1" y="34.8">100nF</text>
<text x="172.9" y="34.5">22uF</text>
<text x="172.9" y="31.3">C4</text>
<text x="182.3" y="34.8">100uF</text>
<text x="289.6" y="30.9">100</text>
<text x="303.9" y="41.9">R20</text>
<text x="303.9" y="45.1">10K</text>
<text x="310.1" y="47.1">100</text>
<text x="310.1" y="43.9">R21</text>
<text x="134.7" y="50.7">IO14</text>
<text x="52.9" y="57.8">IO17</text>
<text x="134.7" y="54.3">IO15</text>
<text x="52.9" y="64.8">IO22</text>
<text x="261.9" y="63.7">IRM-56384</text>
<text x="298.1" y="64.8">C41</text>
<text x="52.9" y="71.9">IO10</text>
<text x="134.7" y="68.4">IO24</text>
<text x="261.9" y="66.9">IR1</text>
<text x="276.7" y="70.1">10uF</text>
<text x="276.9" y="66.9">C40</text>
<text x="298.1" y="68">100nF</text>
<text x="52.9" y="75.4">IO9</text>
<text x="134.7" y="75.4">IO25</text>
<text x="52.9" y="78.9">IO11</text>
<text x="134.7" y="79">IO8</text>
<text x="134.7" y="82.5">IO7</text>
<text x="42.8" y="89.5">TP_13</text>
<text x="43.7" y="86">TP_8</text>
<text x="53.8" y="86">IO0</text>
<text x="53.8" y="89.5">IO5</text>
<text x="134.7" y="86">IO1</text>
<text x="42.8" y="93.1">TP_18</text>
<text x="53.8" y="93.1">IO6</text>
<text x="52.9" y="96.6">IO13</text>
<text x="134.7" y="100.1">IO16</text>
<text x="134.7" y="103.7">IO20</text>
<text x="144.3" y="179">XL1509-5.0_C2902368</text>
<text x="144.3" y="175.8">U4</text>
<text x="58.3" y="183">VDD</text>
<text x="98.6" y="184.8">22uF</text>
<text x="98.6" y="181.6">C22</text>
<text x="185" y="185.8">SJ10</text>
<text x="198.2" y="184.7">5V</text>
<text x="198.2" y="181.5">TP_1V1</text>
<text x="185" y="188.9">5V-1</text>
<text x="42.7" y="196.9">10k</text>
<text x="42.7" y="193.6">R16</text>
<text x="57.9" y="203.8">B5819W_C8598</text>
<text x="57.9" y="200.7">D1</text>
<text x="183.6" y="202.8">SJ11</text>
<text x="201.4" y="202.2">10k</text>
<text x="201.4" y="198.9">R17</text>
<text x="47.3" y="209.5">LED1</text>
<text x="140.8" y="207.5">68uH</text>
<text x="140.8" y="204.3">U2</text>
<text x="183.6" y="205.9">5V-2</text>
<text x="47.3" y="212.8">KT-0603R</text>
<text x="206" y="214.8">LED2</text>
<text x="124.9" y="221.4">B5819W_C8598</text>
<text x="124.9" y="218.3">D4</text>
<text x="172.9" y="219.7">22uF</text>
<text x="172.9" y="216.5">C24</text>
<text x="206" y="218">KT-0603R</text>
<text x="51" y="223.6">GND</text>
<text x="201" y="232.4">GND</text>
<text x="201" y="229.2">TP_1V</text>
</g>
<g font-size="3.2" fill="#f00">
<text x="68.5" y="38.6">1</text>
<text x="73" y="40">3.3V</text>
<text x="116.8" y="40">5V</text>
<text x="123.5" y="38.6">2</text>
<text x="116.8" y="43.6">5V</text>
<text x="123.5" y="42.2">4</text>
<text x="265" y="43.6">VCC</text>
<text x="275.2" y="42.2">3</text>
<text x="66.5" y="66.9">17</text>
<text x="73" y="68.3">3.3V</text>
</g>
<g font-size="3.2" fill="#00f">
<text x="87.8" y="38.6">2</text>
<text x="91.3" y="40.4">2</text>
<text x="100.7" y="40.4">1</text>
<text x="104.2" y="38.6">1</text>
<text x="87.8" y="45.7">6</text>
<text x="87.8" y="42.2">4</text>
<text x="91.3" y="47.4">6</text>
<text x="91.3" y="43.9">4</text>
<text x="100.7" y="43.9">3</text>
<text x="100.7" y="47.4">5</text>
<text x="104.2" y="42.2">3</text>
<text x="104.2" y="45.7">5</text>
<text x="85.7" y="52.7">10</text>
<text x="87.8" y="49.2">8</text>
<text x="91.3" y="51">8</text>
<text x="100.7" y="51">7</text>
<text x="104.2" y="49.2">7</text>
<text x="104.2" y="52.7">9</text>
<text x="85.7" y="59.8">14</text>
<text x="85.7" y="56.3">12</text>
<text x="91.3" y="58">12</text>
<text x="91.3" y="54.5">10</text>
<text x="98.7" y="58">11</text>
<text x="100.7" y="54.5">9</text>
<text x="104.2" y="56.3">11</text>
<text x="104.2" y="59.8">13</text>
<text x="85.7" y="63.3">16</text>
<text x="91.3" y="65.1">16</text>
<text x="91.3" y="61.6">14</text>
<text x="98.7" y="61.6">13</text>
<text x="98.7" y="65.1">15</text>
<text x="104.2" y="63.3">15</text>
<text x="85.7" y="70.4">20</text>
<text x="85.7" y="66.9">18</text>
<text x="91.3" y="68.6">18</text>
<text x="98.7" y="68.6">17</text>
<text x="104.2" y="66.9">17</text>
<text x="104.2" y="70.4">19</text>
<text x="85.7" y="77.4">24</text>
<text x="85.7" y="73.9">22</text>
<text x="91.3" y="75.7">22</text>
<text x="91.3" y="72.1">20</text>
<text x="98.7" y="72.1">19</text>
<text x="98.7" y="75.7">21</text>
<text x="104.2" y="73.9">21</text>
<text x="104.2" y="77.4">23</text>
<text x="85.7" y="81">26</text>
<text x="91.3" y="82.7">26</text>
<text x="91.3" y="79.2">24</text>
<text x="98.7" y="79.2">23</text>
<text x="98.7" y="82.7">25</text>
<text x="104.2" y="81">25</text>
<text x="85.7" y="88">30</text>
<text x="85.7" y="84.5">28</text>
<text x="91.3" y="89.8">30</text>
<text x="91.3" y="86.3">28</text>
<text x="98.7" y="86.3">27</text>
<text x="98.7" y="89.8">29</text>
<text x="104.2" y="84.5">27</text>
<text x="104.2" y="88">29</text>
<text x="85.7" y="95.1">34</text>
<text x="85.7" y="91.5">32</text>
<text x="91.3" y="93.3">32</text>
<text x="98.7" y="93.3">31</text>
<text x="104.2" y="91.5">31</text>
<text x="104.2" y="95.1">33</text>
<text x="85.7" y="98.6">36</text>
<text x="91.3" y="100.4">36</text>
<text x="91.3" y="96.8">34</text>
<text x="98.7" y="96.8">33</text>
<text x="98.7" y="100.4">35</text>
<text x="104.2" y="98.6">35</text>
<text x="85.7" y="105.7">40</text>
<text x="85.7" y="102.1">38</text>
<text x="91.3" y="107.4">40</text>
<text x="91.3" y="103.9">38</text>
<text x="98.7" y="103.9">37</text>
<text x="98.7" y="107.4">39</text>
<text x="104.2" y="102.1">37</text>
<text x="104.2" y="105.7">39</text>
<text x="128.3" y="183.3">1</text>
<text x="131.8" y="185">VIN</text>
<text x="128.3" y="186.8">2</text>
<text x="128.3" y="190.3">3</text>
<text x="131.8" y="188.6">OUTPUT</text>
<text x="128.3" y="193.9">4</text>
<text x="131.8" y="192.1">FEEDBACK</text>
<text x="131.8" y="195.6">ON/OFF</text>
</g>
<g font-size="3.2" fill="#06c">
<text x="68.5" y="42.2">3</text>
<text x="68.5" y="45.7">5</text>
<text x="73" y="43.6">GPIO2</text>
<text x="73" y="47.1">GPIO3</text>
</g>
<g font-size="3.2" fill="#333">
<text x="113.7" y="47.1">GND</text>
<text x="123.5" y="45.7">6</text>
</g>
<g font-size="3.2" fill="#060">
<text x="68.5" y="49.2">7</text>
<text x="73" y="50.6">GPIO4</text>
<text x="108.8" y="50.6">GPIO14</text>
<text x="123.5" y="49.2">8</text>
<text x="123.5" y="52.7">10</text>
<text x="66.5" y="59.8">13</text>
<text x="108.8" y="54.2">GPIO15</text>
<text x="108.8" y="57.7">GPIO18</text>
<text x="123.5" y="56.3">12</text>
<text x="66.5" y="63.3">15</text>
<text x="73" y="61.2">GPIO27</text>
<text x="73" y="64.7">GPIO22</text>
<text x="108.8" y="64.7">GPIO23</text>
<text x="123.5" y="63.3">16</text>
<text x="108.8" y="68.3">GPIO24</text>
<text x="123.5" y="66.9">18</text>
<text x="108.8" y="75.3">GPIO25</text>
<text x="123.5" y="73.9">22</text>
<text x="66.5" y="88">29</text>
<text x="73" y="89.4">GPIO5</text>
<text x="66.5" y="91.5">31</text>
<text x="66.5" y="95.1">33</text>
<text x="73" y="93">GPIO6</text>
<text x="108.8" y="93">GPIO12</text>
<text x="123.5" y="91.5">32</text>
<text x="73" y="96.5">GPIO13</text>
<text x="66.5" y="102.1">37</text>
<text x="73" y="103.5">GPIO26</text>
</g>
<g font-size="3.2">
<text x="68.5" y="52.7">9</text>
<text x="264.9" y="50.6">OUT</text>
<text x="275.2" y="49.2">1</text>
<text x="73" y="54.2">GND</text>
<text x="123.5" y="59.8">14</text>
<text x="264.4" y="57.7">GND</text>
<text x="275.2" y="56.3">2</text>
<text x="113.7" y="61.2">GND</text>
<text x="113.7" y="71.8">GND</text>
<text x="123.5" y="70.4">20</text>
<text x="66.5" y="81">25</text>
<text x="73" y="82.4">GND</text>
<text x="113.7" y="89.4">GND</text>
<text x="123.5" y="88">30</text>
<text x="123.5" y="95.1">34</text>
<text x="113.7" y="96.5">GND</text>
<text x="66.5" y="105.7">39</text>
<text x="73" y="107.1">GND</text>
<text x="153.7" y="185">GND</text>
<text x="162.5" y="183.3">8</text>
<text x="153.7" y="188.6">GND</text>
<text x="162.5" y="190.3">6</text>
<text x="162.5" y="186.8">7</text>
<text x="153.7" y="195.6">GND</text>
<text x="153.7" y="192.1">GND</text>
<text x="162.5" y="193.9">5</text>
</g>
<g font-size="3.2" fill="#90f">
<text x="66.5" y="56.3">11</text>
<text x="73" y="57.7">GPIO17</text>
<text x="66.5" y="70.4">19</text>
<text x="73" y="71.8">GPIO10</text>
<text x="66.5" y="73.9">21</text>
<text x="66.5" y="77.4">23</text>
<text x="73" y="75.3">GPIO9</text>
<text x="123.5" y="77.4">24</text>
<text x="73" y="78.8">GPIO11</text>
<text x="110.8" y="78.8">GPIO8</text>
<text x="110.8" y="82.4">GPIO7</text>
<text x="123.5" y="81">26</text>
<text x="66.5" y="98.6">35</text>
<text x="73" y="100">GPIO19</text>
<text x="108.8" y="100">GPIO16</text>
<text x="123.5" y="98.6">36</text>
<text x="108.8" y="103.5">GPIO20</text>
<text x="108.8" y="107.1">GPIO21</text>
<text x="123.5" y="102.1">38</text>
<text x="123.5" y="105.7">40</text>
</g>
<g font-size="3.2" fill="#609">
<text x="66.5" y="84.5">27</text>
<text x="73" y="85.9">GPIO0</text>
<text x="110.8" y="85.9">GPIO1</text>
<text x="123.5" y="84.5">28</text>
</g>
</svg>
